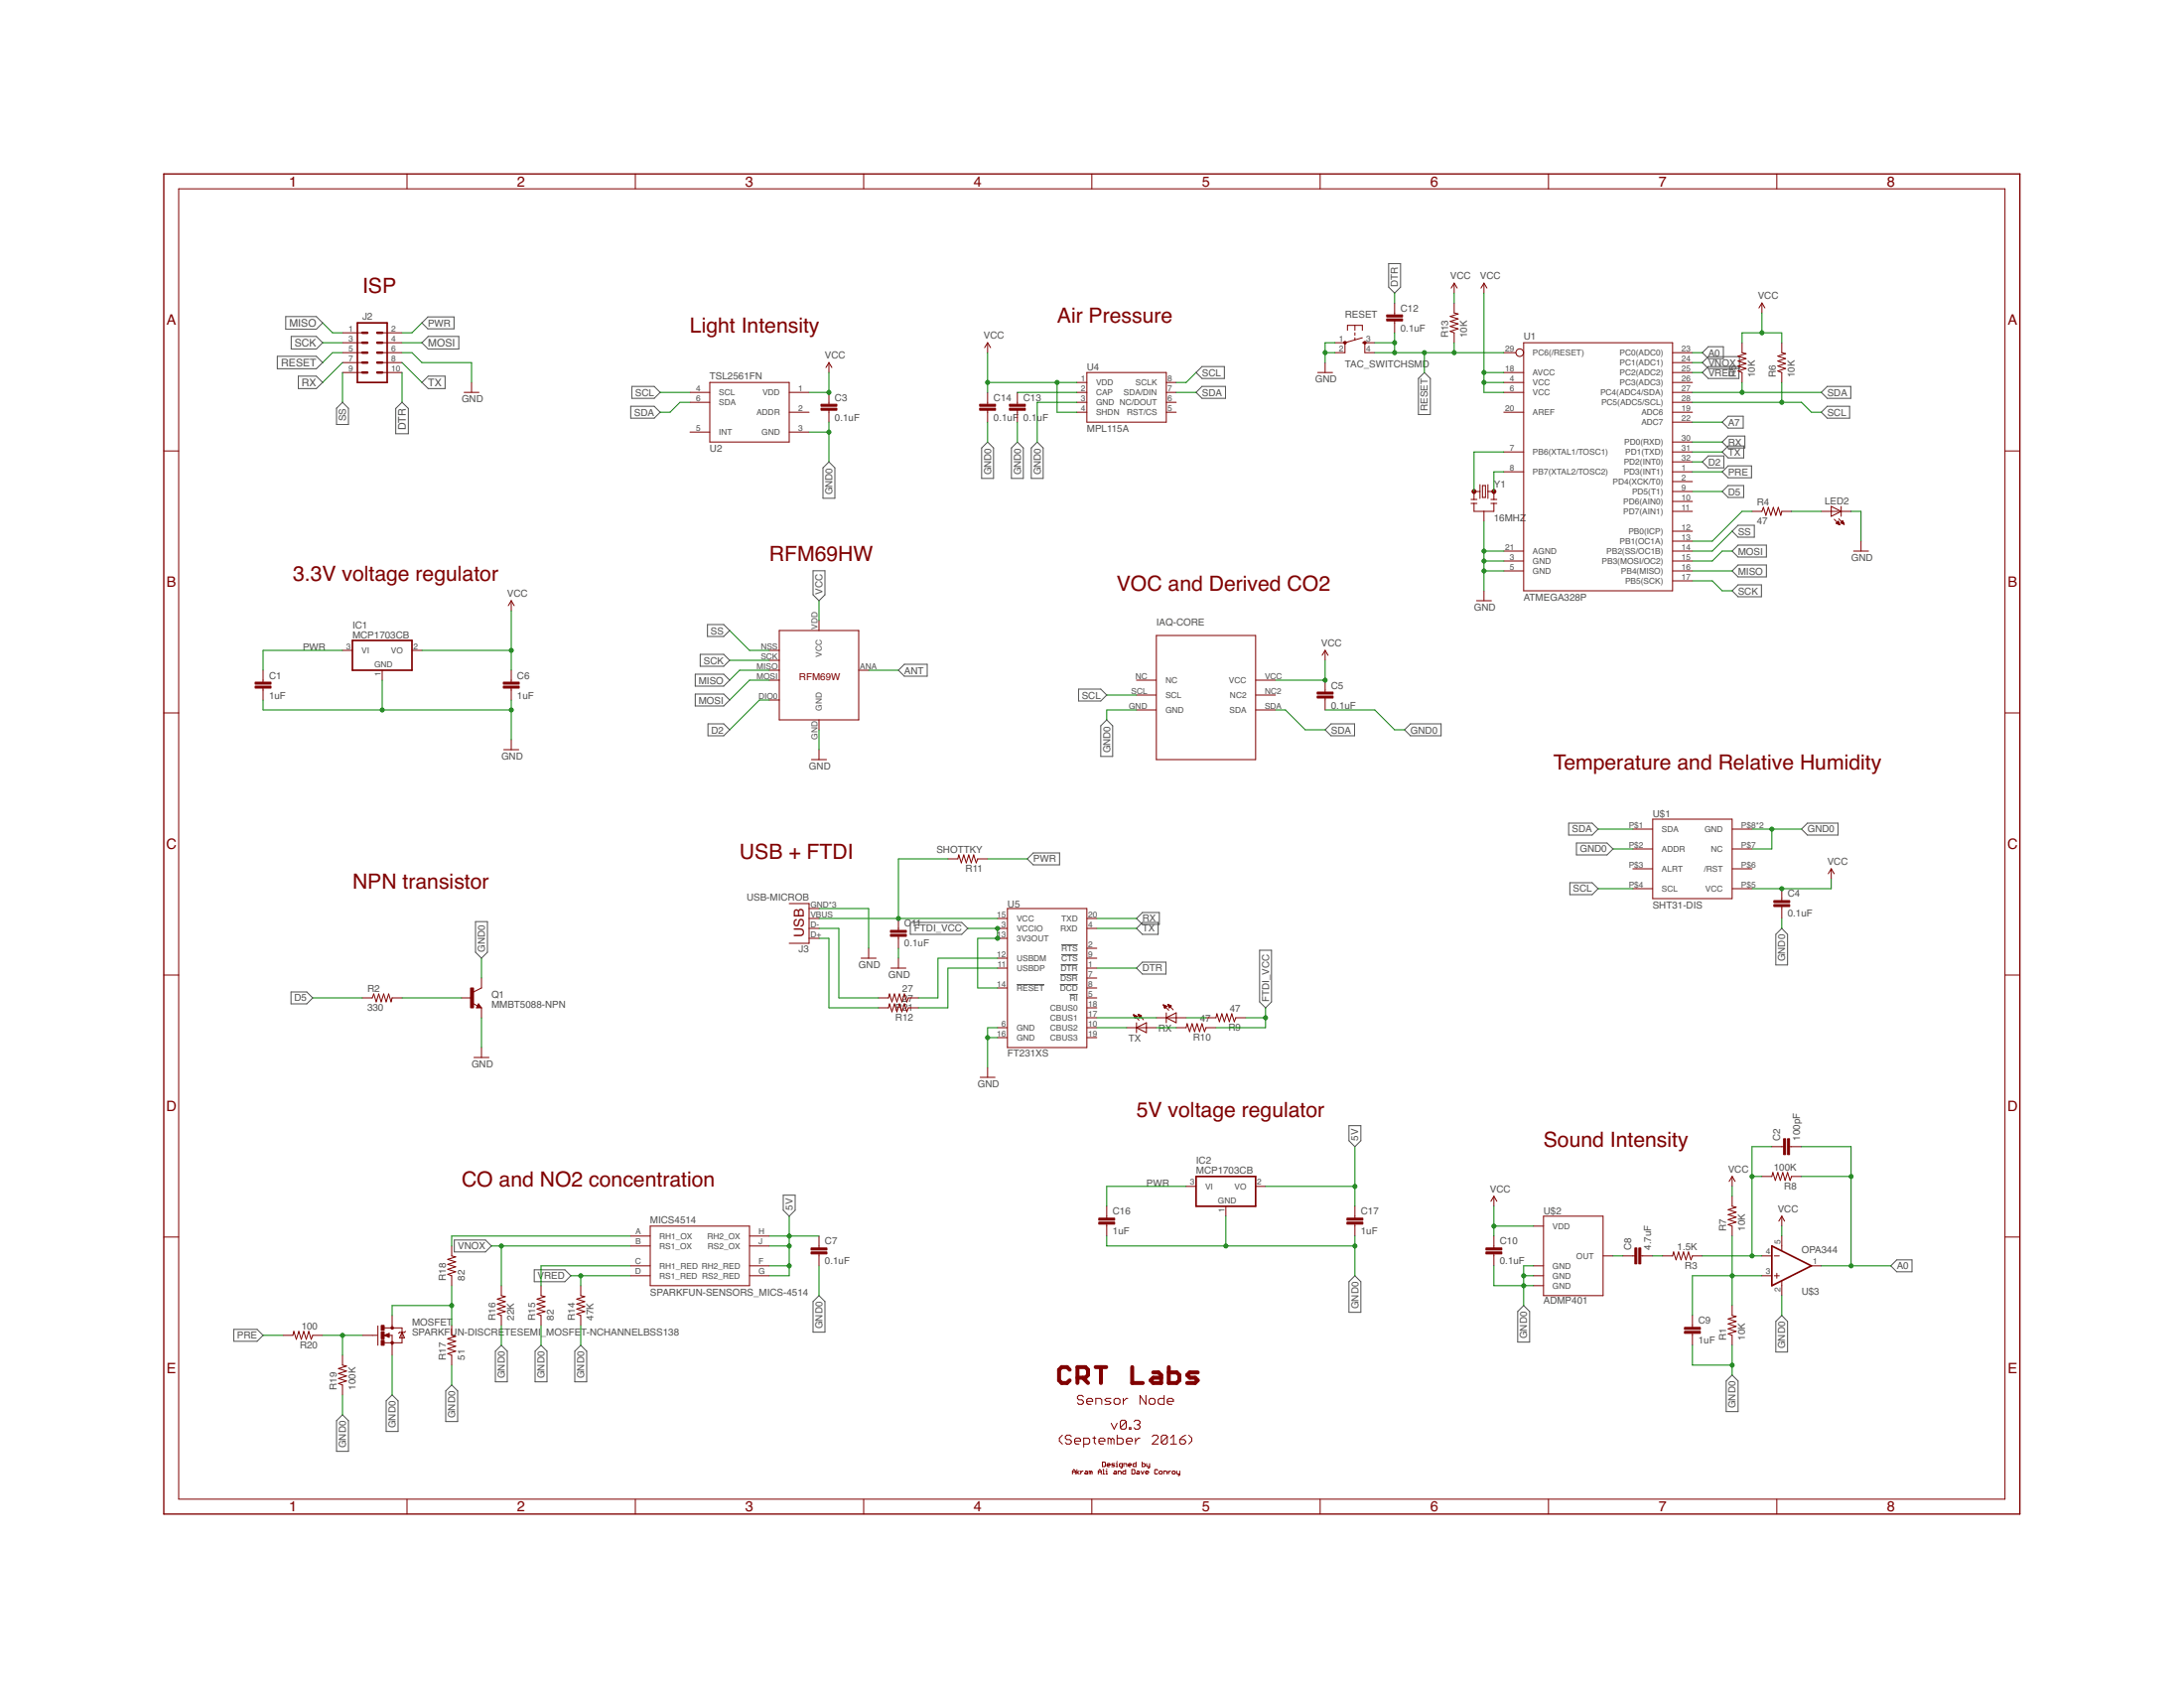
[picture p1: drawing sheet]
<svg xmlns="http://www.w3.org/2000/svg" width="279mm" height="216mm" viewBox="0 0 279 216" stroke-linecap="round" stroke-linejoin="round" font-family="sans-serif">
<g fill="none" stroke="#505050" stroke-width=".13">
<path d="M177.7 33.7h1.5v3l-.8 .8-.7-.8zM35.5 45.6h5l.8 .8-.8 .8h-5zM36.6 40.5h3.9l.8 .8-.8 .8h-3.9zM37.3 43h3.2l.8 .8-.8 .8h-3.2zM38.2 48.1h2.3l.8 .8-.8 .8h-2.3zM43.1 52.2l.7-.7 .8 .7v2.1h-1.5zM50.6 52.2l.8-.7 .8 .7v3.3h-1.6zM54 41.3l.7-.8h3.4v1.6h-3.4zM54 43.8l.8-.8h3.9v1.6h-3.9zM54 48.9l.8-.8h2.1v1.6h-2.1zM80.7 52h3l.8 .7-.8 .8h-3zM80.8 49.4h2.9l.8 .8-.8 .7h-2.9z"/>
<path d="M106 59.1l.8 .7v3.9h-1.5v-3.9zM125.6 57.3l.7-.8 .8 .8v3.9h-1.5zM129.4 57.3l.8-.8 .7 .8v3.9h-1.5zM132.7 56.5l.8 .8v3.9h-1.6v-3.9zM153.8 49.4h3v1.5h-3l-.8-.7zM153.8 46.9h2.8v1.5h-2.8l-.8-.8zM182.2 47.6l.8 .8v4.6h-1.5v-4.6zM217.8 46.4l.7-.8h4v1.5h-4zM217.8 45.1l.7-.8h2v1.6h-2zM217.8 59.1l.7-.8h2v1.5h-2zM218.5 46.9h4v1.5h-4l-.7-.8zM220.3 57.8l.8-.8h2v1.6h-2z"/>
<path d="M220.3 54l.8-.8h1.9v1.6h-1.9zM220.3 56.5l.8-.7h2.1v1.5h-2.1zM233 52.7l.8-.7h2.8v1.5h-2.8zM233 50.2l.8-.8h3v1.5h-3zM90.5 79.9h2.1l.7 .7-.7 .8h-2.1zM104 73h1.5v3.1l-.7 .7-.8-.7zM220.3 60.3l.8-.7h3v1.5h-3zM221.1 62.1h2v1.5h-2l-.8-.7zM222.4 72.3h3.6v1.5h-3.6l-.8-.8zM222.4 69.7h3.6v1.5h-3.6l-.8-.7zM222.4 74.8h2.9v1.5h-2.9l-.8-.7zM222.4 67.2h2v1.5h-2l-.8-.8z"/>
<path d="M88.9 88.8h3.7l.7 .7-.7 .8h-3.7zM88.9 86.2h3.7l.7 .8-.7 .8h-3.7zM89.6 83.7h3l.7 .8-.7 .7h-3zM90.6 92.6h2l.7 .7-.7 .8h-2zM114.9 85.7l.8-.7h2.9v1.5h-2.9zM138 88.1h2.8l.8 .8-.8 .8h-2.8zM141.6 92.1l.7 .7v4h-1.5v-4zM170.3 92.6h3v1.5h-3l-.8-.8zM180.4 92.6h4v1.5h-4l-.7-.8zM60.8 117.9h1.6v3.9l-.8 .8-.8-.8zM116.5 118h6.5l.8 .7-.8 .8h-6.5zM132.2 109.1h3.4v1.5h-3.4l-.8-.7z"/>
<path d="M146.2 116.7h2.1v1.5h-2.1l-.8-.7zM146.2 118h2v1.5h-2l-.8-.8zM200.7 105.3h3l.7 .7-.7 .8h-3zM200.8 112.9h2.9l.7 .8-.7 .7h-2.9zM201.7 107.8h3.9l.8 .8-.8 .7h-3.9zM227.9 118.7l.8 .8v3.9h-1.5v-3.9zM230.5 106l.7-.7h3.9v1.5h-3.9zM37.2 126.9h2l.8 .7-.8 .8h-2zM130.1 125.9h3.5M135.6 125.9h2.3M135.6 124.7h2.3M135.7 123.4h2.2"/>
<path d="M135.8 122.1h2.1M135.8 120.8h2.1M136.8 127.2h1.1M146.2 123.1h3v1.5h-3l-.8-.8zM161.1 121.5h1.6v6.6l-.8 .8-.8-.8zM58.1 158.6h4l.8 .8-.8 .7h-4zM100.2 152.9h1.5v1.9l-.7 .8-.8-.8zM172.6 144h1.5v1.9l-.8 .8-.7-.8zM29.9 170h3l.8 .8-.8 .8h-3zM49.4 179.2l.8-.8 .7 .8v3.9h-1.5zM57 177.9l.8-.8 .7 .8v3.9h-1.5zM63.4 172.8l.7-.7 .8 .7v3.9h-1.5z"/>
<path d="M68.3 162.4h4l.7 .8-.7 .7h-4zM68.5 172.8l.7-.7 .8 .7v3.9h-1.5zM73.5 172.8l.8-.7 .8 .7v3.9h-1.6zM104 166.5l.8-.8 .7 .8v3.9h-1.5zM173.3 163.2l.8 .7v4h-1.5v-4zM194.9 167l.8 .7v4h-1.5v-4zM221.6 175.9l.8 .7v4h-1.6v-4zM227.2 169l.7-.7 .8 .7v3.9h-1.5zM241.9 161.9l.8-.8h1.9v1.6h-1.9zM43.1 181.7l.7-.7 .8 .7v3.9h-1.5z"/>
</g>
<path d="M21 22.2h237.4v171.5h-237.4zM49.7 170.7l-.4 .1 .4 .1v-.1h-.1" fill="none" stroke="#800000" stroke-width=".17"/>
<g fill="none" stroke="#800000" stroke-width=".13">
<path d="M22.9 24.2h233.6v167.5h-233.6zM52.1 22.2v2M81.3 22.2v2M110.5 22.2v2M139.7 22.2v2M168.9 22.2v2M178.4 38.8v1.5M186 38.8v1.2l.5 .2-1 .3 1 .3-1 .3 1 .3-1 .3 1 .4-1 .3 .5 .2v1.2M186 36.2v1.3M186 36.2l.4 .7M186 36.2l-.3 .7M189.8 36.2v1.3"/>
<path d="M189.8 36.2l.4 .7M189.8 36.2l-.3 .7M198.1 22.2v2M225.4 38.8l.4 .6M225.4 38.8l-.4 .6M225.4 38.8v1.2M227.3 22.2v2M21 57.7h1.9M43.8 43.8h2.6M43.8 47.6h2.6M43.8 46.4h2.6M43.8 45.1h2.6"/>
<path d="M43.8 42.6h2.6M48.9 43.8h2.5M48.9 47.6h2.5M48.9 46.4h2.5M48.9 45.1h2.5M48.9 42.6h2.5M59.4 50.2h1.9M60.3 48.9v1.3M88.3 50.2h2.5M88.3 51.5h2.5M88.3 55.3h2.5M90.8 48.9h10.2v7.6h-10.2z"/>
<path d="M101 50.2h2.5M101 52.7h2.5M101 55.3h2.5M106 46.4l.4 .6M106 46.4l-.3 .6M106 46.4v1.2M106 50.2v1.5M106 52.5v1.5M126.3 43.8v1.3M126.3 50.2v1.5M126.3 52.5v1.5M126.3 43.8l.4 .7"/>
<path d="M126.3 43.8l-.3 .7M130.2 50.2v1.5M130.2 52.5v1.5M137.8 48.9h1.2M137.8 50.2h1.2M137.8 52.7h1.2M137.8 51.5h1.2M139 47.6h10.2v6.4h-10.2zM149.2 48.9h1.3M149.2 50.2h1.3M149.2 52.7h1.3M149.2 51.5h1.3"/>
<path d="M168.6 47.6h1.9M169.5 46.4v1.2M170.8 43.8h1.3M172.1 43.8v1.3h-1.3M172.4 42.2v-.6h1.9v.6M173.3 41.6v.6M173.3 42.6v.3M173.3 43.2v.3M174.3 43.8h1.6M174.3 43.2l-2.2 .6M174.6 43.8v1.3h1.3M178.4 41v1.6"/>
<path d="M192.4 57.8h2.5M192.4 48.9h2.5M192.4 50.2h2.5M192.4 52.7h2.5M192.4 47.6h2.5M192.4 45.1h1.5M194.9 43.8h19.1v31.8h-19.1zM214 57.8h2.5M214 48.9h2.5M214 50.2h2.5M214 52.7h2.5M214 47.6h2.5"/>
<path d="M214 59.1h2.5M214 56.5h2.5M214 54h2.5M214 51.5h2.5M214 46.4h2.5M214 45.1h2.5M222.9 43.8v1.3l.5 .1-1 .4 1 .3-1 .3 1 .3-1 .3 1 .3-1 .4 .5 .1v1.3M227.9 43.8v1.3l.5 .1-1 .4 1 .3-1 .3 1 .3-1 .3 1 .3-1 .4 .5 .1v1.3M256.5 57.7h1.9M65.4 76.8v1.3M65.4 76.8l.4 .7M65.4 76.8l-.4 .7"/>
<path d="M104.8 79.4v1.2M188.2 63.9h.8M188.2 64.4h.8M188.6 64.4v1h2.5v-1M188.9 76.8h1.9M189.3 62.9h-.7v1M189.3 62v1.8M189.7 62.1h.3v1.5h-.3zM189.8 65.4v1.3M189.8 75.6v1.2M190.4 62.9h.7v1M190.4 62v1.8"/>
<path d="M190.7 63.9h.8M190.7 64.4h.8M192.4 60.3h2.5M192.4 71.8h2.5M192.4 73h2.5M192.4 70.5h2.5M214 74.3h2.5M214 60.3h2.5M214 71.8h2.5M214 73h2.5M214 70.5h2.5M214 69.2h2.5"/>
<path d="M214 67.9h2.5M214 65.4h2.5M214 64.1h2.5M214 62.9h2.5M214 61.6h2.5M224.1 65.4h1.3l.2-.5 .3 1 .3-1 .3 1 .4-1 .3 1 .3-1 .3 1 .1-.5h1.3M233 65.4h3.8M234.3 64.8l1.2 .6-1.2 .6zM234.7 66.4l.7 .7M234.9 66.9l.5 .2M234.9 66.9l.3-.2 .2 .4M234.9 66.9h.4"/>
<path d="M235 66.9h.2M235 67h.3M235 66.8h.2M235.1 66.8h.1M235.1 67h.2M235.1 66.7h.1M235.2 67.1h.1M235.2 66.4l.7 .7M235.3 67.1h.1M235.5 66.9l.2-.3 .2 .5zM235.5 66.9h.4M235.5 66.8h.3"/>
<path d="M235.5 64.8v1.2M235.6 66.8h.2M235.6 66.9h.3M235.6 66.7h.2M235.7 66.7h.1M235.7 67h.2M235.8 67h.1M235.9 67.1h.1M237.1 70.5h1.9M238.1 69.2v1.3M21 91.2h1.9M33.7 85.7v1.5"/>
<path d="M33.7 88v1.5M43.8 83.2h1.3M48.9 85.7v1.3M52.7 83.2h1.3M64.5 95.9h1.9M65.4 85.7v1.5M65.4 88v1.5M65.4 94.6v1.3M98.4 87h1.3M98.4 83.2h1.3M98.4 85.7h1.3M98.4 89.5h1.3"/>
<path d="M98.4 84.5h1.3M99.7 80.6h10.2v11.5h-10.2zM103.8 97.2h1.9M104.8 92.1v1.2M104.8 95.9v1.3M109.9 85.7h1.2M145.4 87h2.5M145.4 88.9h2.5M145.4 90.8h2.5M147.9 81.3h12.7v15.9h-12.7zM160.6 87h2.6M160.6 88.9h2.6"/>
<path d="M160.6 90.8h2.6M169.5 83.2l.4 .6M169.5 83.2l-.4 .6M169.5 83.2v1.3M169.5 87v1.5M169.5 89.3v1.5M256.5 91.2h1.9M101 115.6h2.5v5h-2.5M103.5 118.7h1.3M103.5 117.5h1.3M103.5 116.2h1.3M114.9 117.5v1.5"/>
<path d="M114.9 119.8v1.5M121.3 109.9h1.2l.2-.6 .3 1.1 .3-1.1 .3 1.1 .3-1.1 .3 1.1 .4-1.1 .3 1.1 .2-.5h1.2M127.6 118.7h1.3M127.6 117.5h1.3M128.9 116.2h10.1v17.8h-10.1zM139 118.7h1.3M139 117.5h1.3M208.9 106h2.5M208.9 108.6h2.5M208.9 111.1h2.5M208.9 113.7h2.5M211.4 104.8h10.2v10.1h-10.2z"/>
<path d="M221.6 106h2.5M221.6 108.6h2.5M221.6 111.1h2.5M221.6 113.7h2.5M227.9 113.7v1.5M227.9 116v1.5M234.3 111.1l.4 .7M234.3 111.1l-.4 .7M234.3 111.1v1.3M21 124.7h1.9M46.4 127.6h1.2l.2-.5 .3 1 .4-1 .3 1 .3-1 .3 1 .3-1 .3 1 .2-.5h1.2M59.1 127.6h1.2"/>
<path d="M60.5 128.3l.6 .4M60.6 135.3h1.9M61.2 128.4l.4 .5h-.6zM61.2 128.7l.1 .1h-.2l.1-.3 .3 .3h-.4M61.6 125.1v1.3l-1 .5M61.6 128.9v1.3M61.6 134v1.3M103.5 120h1.3M110.2 122.6h1.9M111.1 121.3v1.3M112.4 127.6h1.3l.1-.5 .3 1 .3-1 .3 1 .4-1 .3 1 .3-1 .3 1 .2-.5h1.3M112.4 128.9h1.3l.1-.5 .3 1 .3-1 .3 1 .4-1 .3 1 .3-1 .3 1 .2-.5h1.3"/>
<path d="M114 123.8h1.9M114.9 122.6v1.2M125.4 137.8h1.9M126.3 136.5v1.3M127.6 120h1.3M127.6 122.6h1.3M127.6 123.8h1.3M127.6 126.4h1.3M127.6 131.4h1.3M127.6 132.7h1.3M139 127.6h1.3M139 128.9h1.3"/>
<path d="M139 122.6h1.3M139 123.8h1.3M139 126.4h1.3M139 131.4h1.3M139 132.7h1.3M139 130.2h1.3M139 125.1h1.3M139 121.3h1.3M144.1 131.4h3.8M145 129.8l.7 .7M145 129.8l.5 .2M145 129.8l.2 .4 .3-.2"/>
<path d="M145 129.8h.2M145 129.8h.1M145.1 129.9h.2M145.1 129.9h.3M145.1 130h.4M145.1 130h.3M145.1 130.1h.3M145.2 130.1h.1M145.2 130.2h.1M145.4 131.4l1.3-.6v1.3zM145.4 130.8v1.3M145.6 129.7l.7 .7"/>
<path d="M145.6 129.7l.4 .2-.2 .3zM145.6 129.8h.1M145.6 129.8h.2M145.6 129.8h.3M145.7 129.9h.3M145.7 130h.3M145.7 130h.2M145.7 130.1h.2M145.8 130.1h.1M145.8 130.2h.1M147.9 130.2h3.8M148.8 128.5l.7 .7"/>
<path d="M148.8 128.5l.5 .2-.3 .3M148.8 128.5l.2 .5M148.8 128.6h.1M148.9 128.6h.1M148.9 128.7h.2M148.9 128.7h.3M148.9 128.8h.3M149 128.9h.1M149 129h.1M149.2 129.5v1.3M149.2 130.2l1.3-.7v1.3zM149.4 128.5l.7 .7"/>
<path d="M149.4 128.5l.4 .2M149.4 128.5l.2 .4 .2-.2M149.4 128.5h.1M149.4 128.6h.2M149.5 128.6h.3M149.5 128.7h.3M149.5 128.8h.2M149.6 128.8h.1M149.6 128.9h.1M150.5 131.4h1.2l.2-.5 .3 1.1 .3-1.1 .3 1.1 .3-1.1 .4 1.1 .3-1.1 .3 1.1 .2-.6h1.3M154.3 130.2h1.3l.1-.5 .3 1 .3-1 .3 1 .4-1 .3 1 .3-1 .3 1 .2-.5h1.3M256.5 124.7h1.9"/>
<path d="M21 158.2h1.9M57.8 159.4v1.2l.5 .2-1 .3 1 .3-1 .3 1 .3-1 .3 1 .4-1 .3 .5 .2v1.2M80.6 158.1h2.6M80.6 159.4h2.6M83.2 156.8h12.7v7.6h-12.7zM95.9 158.1h2.5M95.9 159.4h2.5M104.8 158.1v1.5M141.6 154.3v1.5M141.6 156.6v1.5M151.7 151.7h1.3M156.8 154.3v1.3"/>
<path d="M160.6 151.7h1.3M173.3 154.3v1.5M173.3 156.6v1.5M191.1 153v1.3M191.1 158.1v1.5M191.1 153l.4 .6M191.1 153l-.4 .6M196.2 156.8h1.3M197.5 155.6h7.6v10.1h-7.6zM221.6 150.5v1.2M221.6 153v1.3l.5 .1-1 .3 1 .3-1 .4 1 .3-1 .3 1 .3-1 .3 .5 .2v1.3M221.6 150.5l.4 .6"/>
<path d="M221.6 150.5l-.4 .6M225.4 150.5h1.3l.1-.5 .3 1 .3-1 .4 1 .3-1 .3 1 .3-1 .3 1 .2-.5h1.3M226.7 146.7h1.5M227.9 155.6v1.2M227.9 158.1v1.9M227.9 155.6l.4 .6M227.9 155.6l-.3 .6M228.9 146.7h1.6M256.5 158.2h1.9M36.2 170.8h1.3l.1-.5 .3 1 .3-1 .3 1 .4-1 .3 1 .3-1 .3 1 .2-.5h1.3M43.8 173.3v1.3l.5 .1-1 .3 1 .4-1 .3 1 .3-1 .3 1 .3-1 .4 .5 .1v1.3M46.4 170.8h1.9"/>
<path d="M48.3 169.6v2.5M49.1 170.8l.7-.3v.5zM49.2 169.8h2.2v1.9h-2.3M49.7 170.8h.5v2.5M50.2 168.3v1.5M51.4 170.4l.4 .7h-.7zM51.9 170.3l-.1 .1h-.7l-.1 .1M57.8 169.5v1.3l.5 .1-1 .3 1 .4-1 .3 1 .3-1 .3 1 .3-1 .3 .5 .2v1.3M64.1 164.4v1.3l.5 .1-1 .4 1 .3-1 .3 1 .3-1 .3 1 .3-1 .4 .5 .2v1.2M69.2 164.4v1.3l.5 .1-1 .4 1 .3-1 .3 1 .3-1 .3 1 .3-1 .4 .5 .2v1.2M74.3 164.4v1.3l.5 .1-1 .4 1 .3-1 .3 1 .3-1 .3 1 .3-1 .4 .5 .2v1.2M80.6 161.9h2.6"/>
<path d="M80.6 163.2h2.6M95.9 161.9h2.5M95.9 163.2h2.5M104.8 160.4v1.5M138.6 178.7l-.2-.2h-.4l-.2 .2v.2l.2 .1h.4l.2 .2v.2l-.2 .2h-.4l-.2-.2M139 179.2h.8v-.2l-.2-.1h-.4l-.2 .1v.4l.2 .2h.4M140.2 179.6v-.7h.6l.1 .1v.6M142.1 178.9h-.6l-.1 .1 .1 .2h.4l.2 .2-.2 .2h-.5M142.7 178.9h.4l.2 .1v.4l-.2 .2h-.4l-.2-.2v-.4zM143.7 178.9v.7M144.3 178.9h-.2l-.4 .3M146.6 178.5v1.1l-.8-1.1v1.1"/>
<path d="M147.2 178.9h.4l.2 .1v.4l-.2 .2h-.4l-.2-.2v-.4zM148.9 178.5v1.1h-.5l-.2-.2v-.4l.2-.1h.5M149.3 179.2h.8v-.2l-.2-.1h-.4l-.2 .1v.4l.2 .2h.4M191.1 160.4v1.5M196.2 164.4h1.3M196.2 161.9h1.3M196.2 163.2h1.3M205.1 160.6h1.3M207.6 160.6h1.5M209.9 160.6h1.5M212.7 160.6h1.3l.1-.5 .3 1 .3-1 .4 1 .3-1 .3 1 .3-1 .3 1 .2-.5h1.3M216.5 168.3v1.5"/>
<path d="M216.5 170.5v1.6M221.6 167v1.3l.5 .1-1 .3 1 .3-1 .3 1 .4-1 .3 1 .3-1 .3 .5 .2v1.3M225.4 163.2h1.3M225.4 160.6h1.3M227 163.2h.6M227 160.6h.6M227.3 162.9v.6M227.9 163.9v1.8M231.7 161.9h1.3M52.1 191.7v2M81.3 191.7v2M110.5 191.7v2"/>
<path d="M135.9 183.6l-.4 .3v.4l.4 .4M137.1 183.7l-.2-.1h-.4l-.2 .1v.2l.2 .2h.4l.2 .2v.2l-.2 .2h-.4l-.2-.2M137.2 188.5v-.3l.2-.2 .2 .2v.3M137.2 188.3h.4M137.5 184.3h.7v-.2l-.2-.2h-.3l-.2 .2v.4l.2 .2h.3M137.8 188v.5M138.1 188.2l-.3 .1 .3 .2M138.3 188.2v.3M138.6 188.2l-.3 .1M138.6 184.7h.6l.2-.2v-.4l-.2-.2h-.6v1.2M138.9 188.2h.1l.1 .1v.2h-.2l-.2-.1 .2-.1h.2M139.5 188.3l-.2-.1v.3"/>
<path d="M139.5 188.3v.2M139.5 188.3l.1-.1 .1 .1v.2M139.7 191.7v2M139.8 183.9h.4M140 183.7v.8l.2 .2M140.5 188.5v-.3l.2-.2 .2 .2v.3M140.5 188.3h.4M140.6 184.3h.8v-.2l-.2-.2h-.4l-.2 .2v.4l.2 .2h.4M141 187h.3l.1 .1v.4l-.1 .1h-.3zM141.1 188.5h.2M141.1 188h.1v.5M141.5 188.2h.1v.3"/>
<path d="M141.5 188.5h.2M141.6 187.9v.1M141.6 187.4h.4l-.1-.2h-.2l-.1 .1v.2l.3 .1M142.1 184.1l.2-.2 .2 .2v.6M142.1 184.1l-.2-.2h-.1v.8M142.1 184.1v.6M142.2 182l.3 .8 .4-.8M142.6 188.2h.1l.1 .1v.2h-.2l-.1-.1 .1-.1h.2M142.6 187.2h-.3l-.1 .1 .4 .2-.4 .1M142.8 187.2h.1v.4M142.8 187.6h.2M142.9 186.9v.1"/>
<path d="M142.9 183.6v1.1h.6l.2-.2v-.4l-.2-.2h-.6M143 188.5v-.3h.3l.1 .1v.2M143.6 187.6h-.3l-.1-.1 .1-.3h.3v.5l-.2 .1M143.8 187.6v-.4h.3v.4M144 188v.5l-.4-.1v-.1l.1-.1h.3M144.1 181.8l-.2-.1h-.4l-.2 .1v.8M144.1 181.8v.8l-.2 .2h-.4l-.2-.2M144.1 181.8l-.8 .8M144.1 184.3h.8v-.2l-.2-.2h-.4l-.2 .2v.4l.2 .2h.4M144.4 187.4h.3l-.1-.2h-.2v.1v.2l.2 .1M144.5 182.6h.2v.2h-.2zM144.8 188h.3l.1 .1v.3l-.1 .1h-.3z"/>
<path d="M145.1 181.8l.2-.1h.3l.2 .1v.2l-.2 .2M145.3 183.9v.8M145.3 187v.6h-.3l-.1-.3 .1-.1h.3M145.5 182.2h.1M145.5 188.2h.2l.1 .1v.2h-.3l-.1-.1 .1-.1h.3M145.6 182.2l.2 .2v.2l-.2 .2h-.3l-.2-.2M145.8 183.9h-.2l-.3 .4M146 188.2l.2 .3 .1-.3M146.1 187v.6l.4-.1v-.2l-.1-.1h-.3M146.6 188.3h.3l-.1-.1h-.2v.1v.1l.2 .1M146.7 187.2v.3l.4 .1M147.1 187.2v.5l-.2 .1"/>
<path d="M147.4 183.7l.2-.1h.4l.2 .1v.2l-.8 .8h.8M148.1 188.1l-.1-.1h-.2l-.1 .1v.3l.1 .1 .3-.1M148.4 188.2h.2l.1 .1-.1 .2-.3-.1v-.1zM148.9 188.5v-.3h.3l.1 .3M149.3 183.7v.8l-.2 .2h-.3l-.2-.2M149.3 183.7l-.2-.1h-.3l-.2 .1v.8M149.3 183.7l-.7 .8M149.5 188.2v.3M149.8 184.7h.7M149.8 183.9l.3-.3v1.1M149.8 188.2l-.3 .1M150.1 188.2h.1l.1 .1v.1l-.1 .1-.2-.1z"/>
<path d="M150.5 188.2v.2l.4 .1M150.9 184.1h.6l.2 .2v.2l-.2 .2h-.4l-.2-.2zM150.9 188.2v.4l-.2 .1M151.7 183.6l-.4 .1-.4 .4M152.1 183.6l.4 .3v.4l-.4 .4M168.9 191.7v2M198.1 191.7v2M227.3 191.7v2"/>
<circle cx="194.4" cy="45.1" r=".49"/>
</g>
<path d="M136.8 175.2l-.3-.3h-.7l-.3 .3v1.4l.3 .3h.7l.3-.3M137.8 176.2h1.1l.3-.3v-.7l-.3-.3h-1.1v2M138.5 176.2l.7 .7M140.2 174.9h1.3M140.8 174.9v2M144.8 174.9v2h1.4M147.5 175.5h.7l.3 .4v1h-1l-.3-.3 .3-.4h1M149.5 174.9v2h1l.4-.3v-.7l-.4-.4h-1M153.2 175.5h-1l-.3 .4 .3 .3h.7l.3 .4-.3 .3h-1" fill="none" stroke="#800000" stroke-width=".51"/>
<g fill="#800000" stroke="#800000" stroke-width=".13">
<path d="M60.2 126.4h.4v2.5h-.4z"/>
<path d="M105 52.2h2.1v.3h-2.1z"/>
<path d="M105 51.7h2.1v.3h-2.1z"/>
<path d="M226.9 115.7h2.1v.3h-2.1z"/>
<path d="M226.9 115.2h2.1v.2h-2.1z"/>
<path d="M168.5 89h2v.3h-2z"/>
<path d="M168.5 88.5h2v.3h-2z"/>
<path d="M32.6 87.8h2.1v.2h-2.1z"/>
<path d="M32.6 87.2h2.1v.3h-2.1z"/>
<path d="M64.4 87.8h2v.2h-2z"/>
<path d="M64.4 87.2h2v.3h-2z"/>
<path d="M177.4 40.8h2v.2h-2z"/>
<path d="M177.4 40.3h2v.2h-2z"/>
<path d="M129.1 52.2h2.1v.3h-2.1z"/>
<path d="M129.1 51.7h2.1v.3h-2.1z"/>
<path d="M125.3 52.2h2.1v.3h-2.1z"/>
<path d="M125.3 51.7h2.1v.3h-2.1z"/>
<path d="M48.8 171.4h.3v.7h-.3z"/>
<path d="M48.8 169.5h.3v.7h-.3z"/>
<path d="M48.8 170.3h.3v.9h-.3z"/>
<path d="M103.8 160.1h2v.3h-2z"/>
<path d="M103.8 159.6h2v.3h-2z"/>
<path d="M140.6 156.3h2v.3h-2z"/>
<path d="M140.6 155.8h2v.3h-2z"/>
<path d="M172.3 156.3h2v.3h-2z"/>
<path d="M172.3 155.8h2v.3h-2z"/>
<path d="M228.7 145.6h.2v2.1h-.2z"/>
<path d="M228.2 145.6h.2v2.1h-.2z"/>
<path d="M209.7 159.6h.2v2h-.2z"/>
<path d="M209.1 159.6h.3v2h-.3z"/>
<path d="M215.5 170.3h2v.2h-2z"/>
<path d="M215.5 169.8h2v.2h-2z"/>
<path d="M190.1 160.1h2v.3h-2z"/>
<path d="M190.1 159.6h2v.3h-2z"/>
<path d="M113.9 119.5h2.1v.3h-2.1z"/>
<path d="M113.9 119h2.1v.3h-2.1z"/>
</g>
<g fill="#800000" stroke="#800000" stroke-width=".13">
<path d="M171.9 43.7h.3v.2h-.3z" fill-rule="evenodd"/>
<path d="M174.5 43.7h.2v.2h-.2z" fill-rule="evenodd"/>
<path d="M50.1 171.6h.2v.3h-.2z" fill-rule="evenodd"/>
<path d="M50.1 169.7h.2v.3h-.2z" fill-rule="evenodd"/>
<circle cx="188.6" cy="62.9" r=".25"/>
<circle cx="191.1" cy="62.9" r=".25"/>
</g>
<path d="M45.7 41.3h3.8v7.6h-3.8zM45.1 81.9h7.6v3.8h-7.6zM153 150.5h7.6v3.8h-7.6zM226.7 159.4l5 2.5-5 2.5z" fill="none" stroke="#800000" stroke-width=".21"/>
<path d="M46.4 45.1h.6M46.4 46.4h.6M46.4 47.6h.6M46.4 42.6h.6M46.4 43.8h.6M48.3 45.1h.6M48.3 46.4h.6M48.3 47.6h.6M48.3 42.6h.6M48.3 43.8h.6" fill="none" stroke="#800000" stroke-width=".32"/>
<g fill="none" stroke="#008000" stroke-width=".13">
<path d="M178.4 37.5v1.3M186 37.5v1.3M189.8 37.5v12.7h2.6M41.3 43.8h2.5M41.3 41.3l1.2 1.3h1.3M43.8 45.1h-1.3l-1.2 1.3M43.8 47.6v3.9M43.8 46.4l-2.5 2.5M51.4 43.8h2.6M51.4 45.1h1.3l1.3 1.3h6.3v2.5M51.4 47.6v3.9M51.4 46.4l2.6 2.5"/>
<path d="M54 41.3l-1.3 1.3h-1.3M84.5 50.2h3.8M88.3 51.5h-1.3l-1.3 1.2h-1.2M103.5 55.3h2.5M106 47.6v2.6h-2.5M106 54v5.1M126.3 45.1v5.1M126.3 54v2.5M126.3 48.9h11.5M130.2 50.2h7.6M130.2 54v2.5M135.2 48.9v3.8h2.6"/>
<path d="M137.8 51.5h-5.1v5M150.5 50.2h2.5M153 47.6l-1.3 1.3h-1.2M169.5 45.1h1.3M170.8 43.8h-1.3v2.6M175.9 43.8h2.5M175.9 45.1h16.5M178.4 42.6v2.5M182.2 45.1v2.5M186 43.8v1.3M189.8 48.9h2.6M189.8 47.6h2.6"/>
<path d="M192.4 57.8h-3.8v5.1M216.5 45.1h1.3M216.5 46.4h1.3M216.5 50.2h16.5M216.5 47.6h1.3M216.5 51.5h14l1.2 1.2h1.3M216.5 57.8h3.8M216.5 54h3.8M216.5 56.5h3.8M216.5 59.1h1.3M222.9 43.8v-1.2h5v1.2M222.9 48.9v1.3"/>
<path d="M225.4 40v2.6M227.9 48.9v2.6M65.4 78.1v7.6M104.8 76.8v2.6M189.8 73h2.6M189.8 66.7v8.9M189.8 71.8h2.6M189.8 70.5h2.6M192.4 60.3h-1.3v2.6M216.5 73h5.1M216.5 62.9h3.8M216.5 60.3h3.8"/>
<path d="M216.5 74.3h2.6l1.2 1.3h1.3M221.6 70.5h-1.3l-1.2 1.3h-2.6M221.6 67.9l-2.5 2.6h-2.6M224.1 65.4h-1.2l-3.8 3.8h-2.6M229.2 65.4h3.8M236.8 65.4h1.3v3.8M33.7 89.5v1.3h31.7M43.8 83.2h-10.1v2.5M48.9 87v3.8M54 83.2h11.4M65.4 89.5v5.1M93.3 80.6l2.6 2.6h2.5"/>
<path d="M93.3 84.5h5.1M98.4 87h-2.5l-2.6 2.5M98.4 85.7h-3.8l-1.3 1.3M98.4 89.5h-1.2l-3.9 3.8M104.8 93.3v2.6M111.1 85.7h3.8M141.6 88.9h3.8M145.4 90.8h-3.8v1.3M163.2 90.8h1.2l2.6 2.5h2.5M169.5 90.8h6.4l2.5 2.5h1.3M169.5 84.5v2.5h-6.3M104.8 116.2h6.3v5.1"/>
<path d="M104.8 118.7h2.5v8.9h5.1M104.8 117.5h22.8M121.3 109.9h-6.4v7.6M123.8 118.7h3.8v1.3h-2.5v6.4h2.5M126.3 109.9h5.1M140.3 117.5h5.1M140.3 118.7h5.1M204.4 113.7h4.5M204.4 106h4.5M206.4 108.6h2.5M224.1 106h6.4M226.7 106v2.6h-2.6"/>
<path d="M227.9 117.5v1.2M234.3 112.4v1.3h-10.2M40 127.6h6.4M51.4 127.6h7.7M61.6 122.6v2.5M61.6 130.2v3.8M104.8 120h1.2v8.9h6.4M114.9 121.3v1.3M126.3 132.7h1.3M127.6 131.4h-1.3v5.1M127.6 122.6h-7.6v5h-2.5M127.6 123.8h-6.3v5.1h-3.8"/>
<path d="M140.3 131.4h3.8M140.3 123.8h5.1M140.3 130.2h7.6M147.9 131.4h2.6M151.7 130.2h2.6M159.4 130.2h2.5M161.9 128.9v2.5h-6.3M62.9 159.4h17.7M64.1 159.4v5M80.6 158.1h-22.8v1.3M98.4 159.4h2.6M98.4 158.1h6.4"/>
<path d="M101 155.6v7.6h-2.6M141.6 158.1v1.3h31.7M151.7 151.7h-10.1v2.6M156.8 155.6v3.8M161.9 151.7h11.4M173.3 146.7v7.6M173.3 158.1v5.1M191.1 156.8h5.1M191.1 154.3v3.8M221.6 151.7v1.3M221.6 158.1v8.9M224.1 150.5h1.3"/>
<path d="M226.7 146.7h-2.6v13.9M227.9 156.8v1.3M230.5 146.7h6.3v15.2M230.5 150.5h6.3M33.7 170.8h2.5M41.3 170.8h5.1M43.8 170.8v2.5M43.8 178.4v2.6M50.2 173.3v5.1M57.8 164.4v5.1M57.8 174.6v2.5M57.8 167h-7.6v1.3"/>
<path d="M64.1 169.5v2.6M69.2 169.5v2.6M73 163.2h7.6M74.3 163.2v1.2M74.3 169.5v2.6M80.6 161.9h-11.4v2.5M98.4 161.9h2.6M104.8 161.9v3.8M191.1 161.9v2.5h5.1M194.9 163.2h1.3M196.2 161.9h-1.3v5.1M206.4 160.6h1.2"/>
<path d="M211.4 160.6h1.3M216.5 172.1v2.5h5.1M217.8 160.6h7.6M221.6 172.1v3.8M225.4 163.2h-8.9v5.1M227.9 165.7v2.6M233 161.9h8.9"/>
</g>
<g fill="#008000" stroke="#008000" stroke-width=".13">
<circle cx="189.8" cy="73" r=".25"/>
<circle cx="189.8" cy="71.8" r=".25"/>
<circle cx="189.8" cy="70.5" r=".25"/>
<circle cx="48.9" cy="90.8" r=".25"/>
<circle cx="65.4" cy="90.8" r=".25"/>
<circle cx="169.5" cy="45.1" r=".25"/>
<circle cx="126.3" cy="132.7" r=".25"/>
<circle cx="169.5" cy="87" r=".25"/>
<circle cx="106" cy="50.2" r=".25"/>
<circle cx="189.8" cy="48.9" r=".25"/>
<circle cx="189.8" cy="47.6" r=".25"/>
<circle cx="225.4" cy="42.6" r=".25"/>
<circle cx="227.9" cy="113.7" r=".25"/>
<circle cx="65.4" cy="83.2" r=".25"/>
<circle cx="126.3" cy="48.9" r=".25"/>
<circle cx="135.2" cy="48.9" r=".25"/>
<circle cx="191.1" cy="156.8" r=".25"/>
<circle cx="227.9" cy="51.5" r=".25"/>
<circle cx="222.9" cy="50.2" r=".25"/>
<circle cx="226.7" cy="106" r=".25"/>
<circle cx="106" cy="55.3" r=".25"/>
<circle cx="156.8" cy="159.4" r=".25"/>
<circle cx="173.3" cy="159.4" r=".25"/>
<circle cx="194.9" cy="163.2" r=".25"/>
<circle cx="194.9" cy="164.4" r=".25"/>
<circle cx="221.6" cy="174.6" r=".25"/>
<circle cx="186" cy="45.1" r=".25"/>
<circle cx="182.2" cy="45.1" r=".25"/>
<circle cx="178.4" cy="45.1" r=".25"/>
<circle cx="178.4" cy="43.8" r=".25"/>
<circle cx="236.8" cy="150.5" r=".25"/>
<circle cx="236.8" cy="161.9" r=".25"/>
<circle cx="64.1" cy="159.4" r=".25"/>
<circle cx="74.3" cy="163.2" r=".25"/>
<circle cx="101" cy="161.9" r=".25"/>
<circle cx="101" cy="159.4" r=".25"/>
<circle cx="101" cy="158.1" r=".25"/>
<circle cx="173.3" cy="151.7" r=".25"/>
<circle cx="57.8" cy="167" r=".25"/>
<circle cx="43.8" cy="170.8" r=".25"/>
<circle cx="224.1" cy="160.6" r=".25"/>
<circle cx="224.1" cy="150.5" r=".25"/>
<circle cx="221.6" cy="163.2" r=".25"/>
<circle cx="114.9" cy="117.5" r=".25"/>
<circle cx="127.6" cy="120" r=".25"/>
<circle cx="127.6" cy="118.7" r=".25"/>
<circle cx="161.9" cy="130.2" r=".25"/>
</g>
<g font-size="2.7" fill="#800000">
<text x="46.4" y="37.5">ISP</text>
<text x="135.2" y="41.3">Air Pressure</text>
<text x="88.3" y="42.6">Light Intensity</text>
<text x="98.4" y="71.8">RFM69HW</text>
<text x="37.5" y="74.3">3.3V voltage regulator</text>
<text x="142.9" y="75.6">VOC and Derived CO2</text>
<text x="198.7" y="98.4">Temperature and Relative Humidity</text>
<text x="45.1" y="113.7">NPN transistor</text>
<text x="94.6" y="109.9">USB + FTDI</text>
<text x="145.4" y="142.9">5V voltage regulator</text>
<text x="197.5" y="146.7">Sound Intensity</text>
<text x="59.1" y="151.8">CO and NO2 concentration</text>
</g>
<g font-size="1.8" fill="#800000">
<text x="37" y="23.9">1</text>
<text x="66.2" y="23.9">2</text>
<text x="95.4" y="23.9">3</text>
<text x="124.6" y="23.9">4</text>
<text x="153.8" y="23.9">5</text>
<text x="183" y="23.9">6</text>
<text x="212.2" y="23.9">7</text>
<text x="241.4" y="23.9">8</text>
<text x="21.3" y="41.6">A</text>
<text x="256.8" y="41.6">A</text>
<text x="21.3" y="75.1">B</text>
<text x="256.8" y="75.1">B</text>
<text x="21.3" y="108.6">C</text>
<text x="256.8" y="108.6">C</text>
<text x="102.9" y="119.9" transform="rotate(-90 102.9 119.9)">USB</text>
<text x="21.3" y="142.1">D</text>
<text x="256.8" y="142.1">D</text>
<text x="21.3" y="175.6">E</text>
<text x="256.8" y="175.6">E</text>
<text x="37" y="193.4">1</text>
<text x="66.2" y="193.4">2</text>
<text x="95.4" y="193.4">3</text>
<text x="124.6" y="193.4">4</text>
<text x="153.8" y="193.4">5</text>
<text x="183" y="193.4">6</text>
<text x="212.2" y="193.4">7</text>
<text x="241.4" y="193.4">8</text>
</g>
<g font-size="1.4" fill="#505050">
<text x="37" y="41.8">MISO</text>
<text x="36" y="46.9">RESET</text>
<text x="37.7" y="44.3">SCK</text>
<text x="54.8" y="44.3">MOSI</text>
<text x="38.6" y="49.4">RX</text>
<text x="54.8" y="49.4">TX</text>
<text x="51.9" y="55" transform="rotate(-90 51.9 55)">DTR</text>
</g>
<g font-size="1.2" fill="#505050">
<text x="185.5" y="35.7">VCC</text>
<text x="189.3" y="35.7">VCC</text>
<text x="46.4" y="40.9">J2</text>
<text x="54.7" y="41.7">PWR</text>
<text x="172.1" y="40.7">RESET</text>
<text x="178.9" y="36.7" transform="rotate(-90 178.9 36.7)">DTR</text>
<text x="179.2" y="39.8">C12</text>
<text x="224.9" y="38.2">VCC</text>
<text x="105.5" y="45.9">VCC</text>
<text x="125.8" y="43.3">VCC</text>
<text x="139.1" y="47.4">U4</text>
<text x="172.1" y="47">TAC_SWITCHSMD</text>
<text x="179.2" y="42.4">0.1uF</text>
<text x="185.3" y="43.2" transform="rotate(-90 185.3 43.2)">R13</text>
<text x="187.7" y="43.2" transform="rotate(-90 187.7 43.2)">10K</text>
<text x="194.9" y="43.4">U1</text>
<text x="218.5" y="45.5">A0</text>
<text x="218.5" y="46.8">VNOX</text>
<text x="44.3" y="53.9" transform="rotate(-90 44.3 53.9)">SS</text>
<text x="59.1" y="51.4">GND</text>
<text x="81.1" y="53.2">SDA</text>
<text x="81.3" y="50.6">SCL</text>
<text x="90.8" y="48.5">TSL2561FN</text>
<text x="106.8" y="53.8">0.1uF</text>
<text x="106.8" y="51.3">C3</text>
<text x="127.1" y="53.8">0.1uF 0.1uF</text>
<text x="127.1" y="51.3">C14</text>
<text x="130.9" y="51.3">C13</text>
<text x="153.8" y="48.1">SCL</text>
<text x="153.8" y="50.6">SDA</text>
<text x="168.3" y="48.9">GND</text>
<text x="182.7" y="52.6" transform="rotate(-90 182.7 52.6)">RESET</text>
<text x="218.5" y="48.1">VRED</text>
<text x="222.1" y="48.3" transform="rotate(-90 222.1 48.3)">R5</text>
<text x="224.5" y="48.3" transform="rotate(-90 224.5 48.3)">10K</text>
<text x="227.2" y="48.3" transform="rotate(-90 227.2 48.3)">R6</text>
<text x="229.6" y="48.3" transform="rotate(-90 229.6 48.3)">10K</text>
<text x="233.8" y="53.2">SCL</text>
<text x="233.8" y="50.6">SDA</text>
<text x="90.8" y="57.8">U2</text>
<text x="139.1" y="55.3">MPL115A</text>
<text x="218.5" y="59.5">D2</text>
<text x="221.1" y="54.4">A7</text>
<text x="221.1" y="57">RX</text>
<text x="221.1" y="58.2">TX</text>
<text x="106.5" y="63.3" transform="rotate(-90 106.5 63.3)">GND0</text>
<text x="126.8" y="60.8" transform="rotate(-90 126.8 60.8)">GND0</text>
<text x="130.6" y="60.8" transform="rotate(-90 130.6 60.8)">GND0</text>
<text x="133.1" y="60.8" transform="rotate(-90 133.1 60.8)">GND0</text>
<text x="191.1" y="62.4">Y1</text>
<text x="221.1" y="63.3">D5</text>
<text x="221.1" y="60.8">PRE</text>
<text x="224.8" y="64.7">R4</text>
<text x="233.4" y="64.5">LED2</text>
<text x="191.1" y="66.7">16MHZ</text>
<text x="222.3" y="70.9">MOSI</text>
<text x="222.3" y="68.4">SS</text>
<text x="224.8" y="67.1">47</text>
<text x="236.8" y="71.8">GND</text>
<text x="64.9" y="76.3">VCC</text>
<text x="105.2" y="76.1" transform="rotate(-90 105.2 76.1)">VCC</text>
<text x="194.9" y="76.8">ATMEGA328P</text>
<text x="222.3" y="73.5">MISO</text>
<text x="222.3" y="76">SCK</text>
<text x="38.7" y="83.2">PWR</text>
<text x="45.1" y="81.6">MCP1703CB</text>
<text x="45.1" y="80.3">IC1</text>
<text x="90.9" y="81.1">SS</text>
<text x="147.9" y="80">IAQ-CORE</text>
<text x="169" y="82.7">VCC</text>
<text x="188.6" y="78.1">GND</text>
<text x="34.4" y="89.3">1uF</text>
<text x="34.4" y="86.8">C1</text>
<text x="66.2" y="89.3">1uF</text>
<text x="66.2" y="86.8">C6</text>
<text x="89.4" y="87.4">MISO</text>
<text x="89.4" y="90">MOSI</text>
<text x="90" y="84.9">SCK</text>
<text x="115.7" y="86.2">ANT</text>
<text x="138.4" y="89.3">SCL</text>
<text x="170.3" y="88.1">C5</text>
<text x="91" y="93.8">D2</text>
<text x="170.3" y="90.6">0.1uF</text>
<text x="170.3" y="93.8">SDA</text>
<text x="180.4" y="93.8">GND0</text>
<text x="64.1" y="97.2">GND</text>
<text x="103.5" y="98.4">GND</text>
<text x="142" y="96.3" transform="rotate(-90 142 96.3)">GND0</text>
<text x="201.1" y="106.5">SDA</text>
<text x="211.4" y="104.5">U$1</text>
<text x="231.2" y="106.5">GND0</text>
<text x="119.8" y="109.1">SHOTTKY</text>
<text x="123.5" y="111.5">R11</text>
<text x="132.2" y="110.3">PWR</text>
<text x="202.1" y="109">GND0</text>
<text x="233.8" y="110.6">VCC</text>
<text x="95.5" y="115.2">USB-MICROB</text>
<text x="115.7" y="118.5">C11</text>
<text x="117" y="119.2">FTDI_VCC</text>
<text x="128.9" y="116.1">U5</text>
<text x="146.2" y="117.9">RX</text>
<text x="146.2" y="119.2">TX</text>
<text x="201.2" y="114.1">SCL</text>
<text x="211.4" y="116.2">SHT31-DIS</text>
<text x="228.7" y="117.3">0.1uF</text>
<text x="228.7" y="114.7">C4</text>
<text x="62" y="121.8" transform="rotate(-90 62 121.8)">GND0</text>
<text x="102.2" y="121.9">J3</text>
<text x="109.8" y="123.8">GND</text>
<text x="113.7" y="125.1">GND</text>
<text x="115.7" y="121.1">0.1uF</text>
<text x="146.2" y="124.3">DTR</text>
<text x="228.4" y="123" transform="rotate(-90 228.4 123)">GND0</text>
<text x="37.7" y="128.1">D5</text>
<text x="47" y="129.3">330</text>
<text x="47" y="126.9">R2</text>
<text x="62.9" y="128.9">MMBT5088-NPN</text>
<text x="62.9" y="127.6">Q1</text>
<text x="114.5" y="130.5">R12</text>
<text x="114.5" y="129.3">R21</text>
<text x="115.4" y="128.1">27</text>
<text x="115.4" y="126.9">27</text>
<text x="148.2" y="131.9">RX</text>
<text x="153.5" y="130.7">47</text>
<text x="157.1" y="131.8">R9</text>
<text x="157.3" y="129.4">47</text>
<text x="162.4" y="128.1" transform="rotate(-90 162.4 128.1)">FTDI_VCC</text>
<text x="60.3" y="136.5">GND</text>
<text x="128.9" y="135.1">FT231XS</text>
<text x="144.4" y="133.2">TX</text>
<text x="152.6" y="133.1">R10</text>
<text x="125.1" y="139.1">GND</text>
<text x="153" y="148.9">IC2</text>
<text x="173.8" y="145.9" transform="rotate(-90 173.8 145.9)">5V</text>
<text x="221.1" y="150">VCC</text>
<text x="226.9" y="149.7">100K</text>
<text x="227.7" y="145.9" transform="rotate(-90 227.7 145.9)">C2</text>
<text x="230.3" y="145.9" transform="rotate(-90 230.3 145.9)">100pF</text>
<text x="101.4" y="154.8" transform="rotate(-90 101.4 154.8)">5V</text>
<text x="142.4" y="155.4">C16</text>
<text x="146.7" y="151.8">PWR</text>
<text x="153" y="150.2">MCP1703CB</text>
<text x="174.1" y="155.4">C17</text>
<text x="190.6" y="152.5">VCC</text>
<text x="197.5" y="155.3">U$2</text>
<text x="227.4" y="155.1">VCC</text>
<text x="228.3" y="152.1">R8</text>
<text x="58.6" y="159.8">VNOX</text>
<text x="83.2" y="156.4">MICS4514</text>
<text x="105.5" y="161.7">0.1uF</text>
<text x="105.5" y="159.2">C7</text>
<text x="142.4" y="157.9">1uF</text>
<text x="174.1" y="157.9">1uF</text>
<text x="191.9" y="161.7">0.1uF</text>
<text x="191.9" y="159.2">C10</text>
<text x="208.7" y="159.9" transform="rotate(-90 208.7 159.9)">C8</text>
<text x="211.2" y="159.9" transform="rotate(-90 211.2 159.9)">4.7uF</text>
<text x="214.6" y="159.9">1.5K</text>
<text x="220.8" y="157.5" transform="rotate(-90 220.8 157.5)">R7</text>
<text x="223.2" y="157.5" transform="rotate(-90 223.2 157.5)">10K</text>
<text x="230.5" y="160.3">OPA344</text>
<text x="57" y="163.8" transform="rotate(-90 57 163.8)">R18</text>
<text x="59.4" y="163.8" transform="rotate(-90 59.4 163.8)">82</text>
<text x="68.8" y="163.6">VRED</text>
<text x="83.2" y="165.7">SPARKFUN-SENSORS_MICS-4514</text>
<text x="173.8" y="167.4" transform="rotate(-90 173.8 167.4)">GND0</text>
<text x="197.5" y="166.7">ADMP401</text>
<text x="215.6" y="162.3">R3</text>
<text x="230.5" y="165.7">U$3</text>
<text x="242.7" y="162.4">A0</text>
<text x="30.3" y="171.2">PRE</text>
<text x="38.4" y="172.4">R20</text>
<text x="38.6" y="170">100</text>
<text x="52.7" y="170.8">SPARKFUN-DISCRETESEMI_MOSFE</text>
<text x="52.7" y="169.5">MOSFET</text>
<text x="57" y="174" transform="rotate(-90 57 174)">R17</text>
<text x="59.4" y="174" transform="rotate(-90 59.4 174)">51</text>
<text x="63.4" y="168.9" transform="rotate(-90 63.4 168.9)">R16</text>
<text x="65.8" y="168.9" transform="rotate(-90 65.8 168.9)">22K</text>
<text x="68.5" y="168.9" transform="rotate(-90 68.5 168.9)">R15</text>
<text x="70.9" y="168.9" transform="rotate(-90 70.9 168.9)">82</text>
<text x="73.5" y="168.9" transform="rotate(-90 73.5 168.9)">R14</text>
<text x="74.3" y="170.8">T-NCHANNELBSS138</text>
<text x="75.9" y="168.9" transform="rotate(-90 75.9 168.9)">47K</text>
<text x="105.2" y="170" transform="rotate(-90 105.2 170)">GND0</text>
<text x="195.4" y="171.2" transform="rotate(-90 195.4 171.2)">GND0</text>
<text x="217.3" y="171.9">1uF</text>
<text x="217.3" y="169.3">C9</text>
<text x="220.8" y="171.4" transform="rotate(-90 220.8 171.4)">R1</text>
<text x="223.2" y="171.4" transform="rotate(-90 223.2 171.4)">10K</text>
<text x="228.4" y="172.5" transform="rotate(-90 228.4 172.5)">GND0</text>
<text x="43.1" y="177.8" transform="rotate(-90 43.1 177.8)">R19</text>
<text x="45.5" y="177.8" transform="rotate(-90 45.5 177.8)">100K</text>
<text x="64.6" y="176.3" transform="rotate(-90 64.6 176.3)">GND0</text>
<text x="69.7" y="176.3" transform="rotate(-90 69.7 176.3)">GND0</text>
<text x="74.7" y="176.3" transform="rotate(-90 74.7 176.3)">GND0</text>
<text x="44.3" y="185.2" transform="rotate(-90 44.3 185.2)">GND0</text>
<text x="50.6" y="182.6" transform="rotate(-90 50.6 182.6)">GND0</text>
<text x="58.2" y="181.4" transform="rotate(-90 58.2 181.4)">GND0</text>
<text x="222" y="180.1" transform="rotate(-90 222 180.1)">GND0</text>
</g>
<text font-size="1.2" fill="#800000" x="102.2" y="87">RFM69W</text>
<g font-size="1.1" fill="#505050">
<text x="44.6" y="47.5">9</text>
<text x="44.6" y="46.2">7</text>
<text x="44.6" y="44.9">5</text>
<text x="44.6" y="43.7">3</text>
<text x="44.6" y="42.4">1</text>
<text x="50.1" y="47.5">10</text>
<text x="50.1" y="46.2">8</text>
<text x="50.1" y="44.9">6</text>
<text x="50.1" y="43.7">4</text>
<text x="50.1" y="42.4">2</text>
<text x="171.3" y="43.7">1</text>
<text x="171.3" y="44.9">2</text>
<text x="174.8" y="43.7">3</text>
<text x="174.8" y="44.9">4</text>
<text x="192.6" y="47.5">18</text>
<text x="192.6" y="44.9">29</text>
<text x="196.1" y="45.5">PC6(/RESET)</text>
<text x="207.2" y="46.8">PC1(ADC1)</text>
<text x="207.2" y="45.5">PC0(ADC0)</text>
<text x="215.1" y="47.5">25</text>
<text x="215.1" y="46.2">24</text>
<text x="215.1" y="44.9">23</text>
<text x="89" y="50">4</text>
<text x="89" y="51.3">6</text>
<text x="92" y="50.6">SCL</text>
<text x="92" y="51.8">SDA</text>
<text x="96.8" y="53.1">ADDR</text>
<text x="97.5" y="50.6">VDD</text>
<text x="102.1" y="52.5">2</text>
<text x="102.1" y="50">1</text>
<text x="138.3" y="48.7">1</text>
<text x="138.3" y="50">2</text>
<text x="138.3" y="51.3">3</text>
<text x="138.3" y="52.5">4</text>
<text x="140.2" y="49.3">VDD</text>
<text x="140.2" y="50.6">CAP</text>
<text x="140.2" y="51.8">GND NC/DOUT</text>
<text x="140.2" y="53.1">SHDN</text>
<text x="143.7" y="50.6">SDA/DIN</text>
<text x="144.2" y="53.1">RST/CS</text>
<text x="145.3" y="49.3">SCLK</text>
<text x="149.4" y="52.5">5</text>
<text x="149.4" y="51.3">6</text>
<text x="149.4" y="50">7</text>
<text x="149.4" y="48.7">8</text>
<text x="192.6" y="52.5">20</text>
<text x="193.2" y="48.7">4</text>
<text x="193.2" y="50">6</text>
<text x="196.1" y="49.3">VCC</text>
<text x="196.1" y="50.6">VCC</text>
<text x="196.1" y="53.1">AREF</text>
<text x="196.1" y="48">AVCC</text>
<text x="204.7" y="50.6">PC4(ADC4/SDA)</text>
<text x="204.9" y="51.8">PC5(ADC5/SCL)</text>
<text x="207.2" y="49.3">PC3(ADC3)</text>
<text x="207.2" y="48">PC2(ADC2)</text>
<text x="210" y="53.1">ADC6</text>
<text x="215.1" y="53.8">22</text>
<text x="215.1" y="52.5">19</text>
<text x="215.1" y="51.3">28</text>
<text x="215.1" y="50">27</text>
<text x="215.1" y="48.7">26</text>
<text x="89" y="55.1">5</text>
<text x="92" y="55.6">INT</text>
<text x="97.4" y="55.6">GND</text>
<text x="102.1" y="55.1">3</text>
<text x="193.2" y="57.6">7</text>
<text x="196.1" y="58.2">PB6(XTAL1/TOSC1)</text>
<text x="207.7" y="59.4">PD2(INT0)</text>
<text x="207.8" y="56.9">PD0(RXD)</text>
<text x="207.9" y="58.2">PD1(TXD)</text>
<text x="210" y="54.4">ADC7</text>
<text x="215.1" y="58.9">32</text>
<text x="215.1" y="57.6">31</text>
<text x="215.1" y="56.3">30</text>
<text x="193.2" y="60.2">8</text>
<text x="196.1" y="60.7">PB7(XTAL2/TOSC2)</text>
<text x="206.3" y="62">PD4(XCK/T0)</text>
<text x="207.7" y="65.8">PD7(AIN1)</text>
<text x="207.7" y="64.5">PD6(AIN0)</text>
<text x="207.7" y="60.7">PD3(INT1)</text>
<text x="208.8" y="63.3">PD5(T1)</text>
<text x="215.1" y="65.2">11</text>
<text x="215.1" y="64">10</text>
<text x="215.1" y="62.7">9</text>
<text x="215.1" y="61.4">2</text>
<text x="215.1" y="60.2">1</text>
<text x="192.6" y="70.3">21</text>
<text x="193.2" y="71.6">3</text>
<text x="196.1" y="70.9">AGND</text>
<text x="205.5" y="70.9">PB2(SS/OC1B)</text>
<text x="207.2" y="69.6">PB1(OC1A)</text>
<text x="208.3" y="68.3">PB0(ICP)</text>
<text x="215.1" y="71.6">15</text>
<text x="215.1" y="70.3">14</text>
<text x="215.1" y="69">13</text>
<text x="215.1" y="67.8">12</text>
<text x="193.2" y="72.9">5</text>
<text x="196.1" y="72.1">GND</text>
<text x="196.1" y="73.4">GND</text>
<text x="204.9" y="72.1">PB3(MOSI/OC2)</text>
<text x="207.4" y="73.4">PB4(MISO)</text>
<text x="207.9" y="74.7">PB5(SCK)</text>
<text x="215.1" y="74.1">17</text>
<text x="215.1" y="72.9">16</text>
<text x="44.3" y="83">3</text>
<text x="46.3" y="83.6">VI</text>
<text x="50" y="83.6">VO</text>
<text x="52.9" y="83">2</text>
<text x="97.3" y="83">NSS</text>
<text x="104.6" y="80.5" transform="rotate(-90 104.6 80.5)">VDD</text>
<text x="47.9" y="85.3">GND</text>
<text x="48.7" y="86.5" transform="rotate(-90 48.7 86.5)">1</text>
<text x="96.8" y="85.6">MISO</text>
<text x="96.8" y="86.8">MOSI</text>
<text x="97" y="89.4">DIO0</text>
<text x="97.3" y="84.3">SCK</text>
<text x="105.1" y="84.1" transform="rotate(-90 105.1 84.1)">VCC</text>
<text x="110" y="85.6">ANA</text>
<text x="144.7" y="88.7">SCL</text>
<text x="145.2" y="86.8">NC</text>
<text x="149.1" y="89.3">SCL</text>
<text x="149.1" y="87.4">NC</text>
<text x="157.2" y="87.4">VCC</text>
<text x="157.4" y="89.3">NC2</text>
<text x="161.8" y="86.8">VCC</text>
<text x="161.8" y="88.7">NC2</text>
<text x="104.6" y="94.6" transform="rotate(-90 104.6 94.6)">GND</text>
<text x="105.1" y="90.9" transform="rotate(-90 105.1 90.9)">GND</text>
<text x="144.4" y="90.6">GND</text>
<text x="149.1" y="91.2">GND</text>
<text x="157.3" y="91.2">SDA</text>
<text x="161.8" y="90.6">SDA</text>
<text x="208.4" y="105.9">P$1</text>
<text x="212.6" y="106.4">SDA</text>
<text x="218.1" y="106.4">GND</text>
<text x="222.8" y="105.9">P$8*2</text>
<text x="208.4" y="108.4">P$2</text>
<text x="208.4" y="110.9">P$3</text>
<text x="208.4" y="113.5">P$4</text>
<text x="212.6" y="109">ADDR</text>
<text x="212.6" y="111.5">ALRT</text>
<text x="218" y="111.5">/RST</text>
<text x="218.9" y="109">NC</text>
<text x="222.8" y="113.5">P$5</text>
<text x="222.8" y="110.9">P$6</text>
<text x="222.8" y="108.4">P$7</text>
<text x="103.7" y="119.8">D+</text>
<text x="103.7" y="118.6">D-</text>
<text x="103.7" y="117.3">VBUS</text>
<text x="103.7" y="116">GND*3</text>
<text x="127.5" y="117.3">15</text>
<text x="127.5" y="119.8">13</text>
<text x="128.1" y="118.6">3</text>
<text x="130.1" y="117.9">VCC</text>
<text x="130.1" y="119.1">VCCIO</text>
<text x="135.6" y="119.1">RXD</text>
<text x="135.8" y="117.9">TXD</text>
<text x="139.2" y="117.3">20</text>
<text x="139.2" y="118.6">4</text>
<text x="212.6" y="114">SCL</text>
<text x="218.2" y="114">VCC</text>
<text x="127.5" y="122.4">12</text>
<text x="127.6" y="123.6">11</text>
<text x="130.1" y="120.4">3V3OUT</text>
<text x="130.1" y="122.9">USBDM</text>
<text x="130.1" y="124.2">USBDP</text>
<text x="135.6" y="125.5">DSR</text>
<text x="135.7" y="124.2">DTR</text>
<text x="135.8" y="122.9">CTS</text>
<text x="135.8" y="121.7">RTS</text>
<text x="139.2" y="124.9">7</text>
<text x="139.2" y="123.6">1</text>
<text x="139.2" y="122.4">9</text>
<text x="139.2" y="121.1">2</text>
<text x="127.5" y="126.2">14</text>
<text x="128.1" y="131.3">6</text>
<text x="130.1" y="126.7">RESET</text>
<text x="130.1" y="131.8">GND</text>
<text x="134.3" y="131.8">CBUS2</text>
<text x="134.3" y="130.5">CBUS1</text>
<text x="134.3" y="129.3">CBUS0</text>
<text x="135.6" y="126.7">DCD</text>
<text x="136.8" y="128">RI</text>
<text x="139.2" y="131.3">10</text>
<text x="139.2" y="130">17</text>
<text x="139.2" y="128.7">18</text>
<text x="139.2" y="127.5">5</text>
<text x="139.2" y="126.2">8</text>
<text x="127.5" y="132.5">16</text>
<text x="130.1" y="133.1">GND</text>
<text x="134.3" y="133.1">CBUS3</text>
<text x="139.2" y="132.5">19</text>
<text x="152.2" y="151.6">3</text>
<text x="154.2" y="152.1">VI</text>
<text x="155.8" y="153.9">GND</text>
<text x="156.6" y="155.1" transform="rotate(-90 156.6 155.1)">1</text>
<text x="157.9" y="152.1">VO</text>
<text x="160.8" y="151.6">2</text>
<text x="81.3" y="161.7">C</text>
<text x="81.3" y="157.9">A</text>
<text x="81.3" y="159.2">B</text>
<text x="84.3" y="158.5">RH1_OX</text>
<text x="84.3" y="159.8">RS1_OX</text>
<text x="90.5" y="158.5">RH2_OX</text>
<text x="90.5" y="159.8">RS2_OX</text>
<text x="97" y="157.9">H</text>
<text x="97" y="161.7">F</text>
<text x="97" y="159.2">J</text>
<text x="198.6" y="157.2">VDD</text>
<text x="201.7" y="161">OUT</text>
<text x="225.9" y="160.5">4</text>
<text x="227.8" y="159.2" transform="rotate(-90 227.8 159.2)">5</text>
<text x="231.9" y="161.7">1</text>
<text x="81.3" y="163">D</text>
<text x="84.3" y="162.3">RH1_RED RH2_RED</text>
<text x="84.3" y="163.6">RS1_RED RS2_RED</text>
<text x="97" y="163">G</text>
<text x="198.6" y="164.8">GND</text>
<text x="198.6" y="162.3">GND</text>
<text x="198.6" y="163.6">GND</text>
<text x="225.9" y="163">3</text>
<text x="227.8" y="165.2" transform="rotate(-90 227.8 165.2)">2</text>
</g>
</svg>
